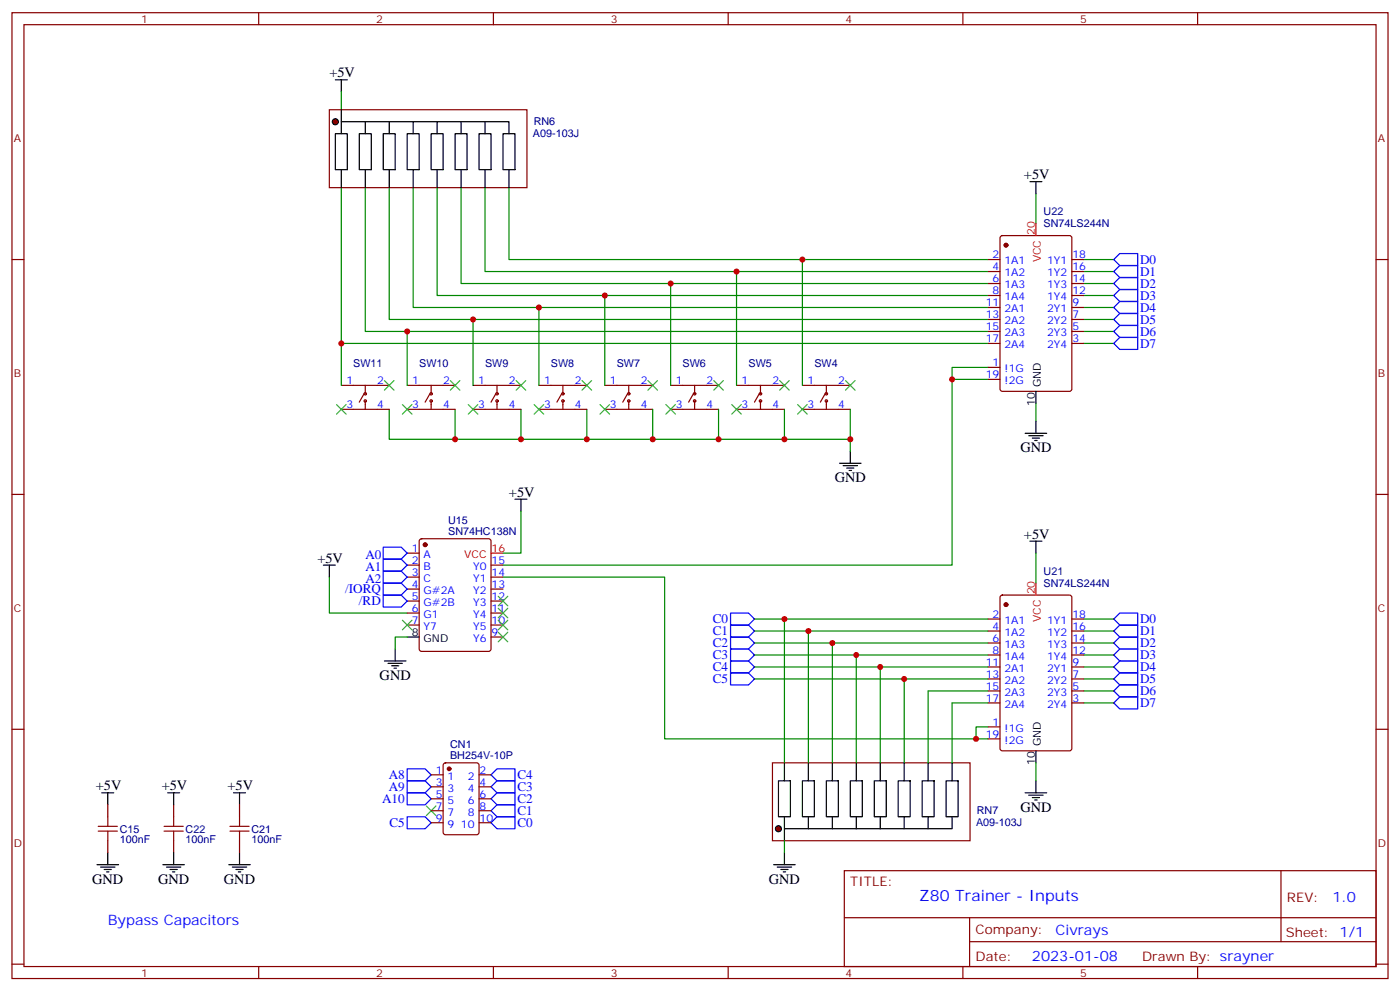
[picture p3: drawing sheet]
<svg xmlns="http://www.w3.org/2000/svg" width="412mm" height="292mm" viewBox="0 0 412 292" stroke-linecap="round" stroke-linejoin="round" font-family="sans-serif">
<g fill="none" stroke="#870000" stroke-width=".35">
<path d="M3.5 3.7h405.4v284.4h-405.4zM7.1 7.3h398.2v277.3h-398.2zM76.2 3.7v3.6M145.3 3.7v3.6M214.5 3.7v3.6M283.6 3.7v3.6M352.8 3.7v3.6M3.5 76.4h3.6M291 76.4h3.6M291 79.9h3.6M294.8 69.6l.5-.2h19.7l.7 .4v44.7l-.4 .7h-20l-.7-.4v-44.7zM315.7 76.4h3.6"/>
<path d="M315.7 79.9h3.6M405.3 76.4h3.6M291 97.6h3.6M291 83.5h3.6M291 94.1h3.6M291 87h3.6M291 90.5h3.6M315.7 97.6h3.6M315.7 83.5h3.6M315.7 94.1h3.6M315.7 87h3.6M315.7 90.5h3.6"/>
<path d="M100.5 113.5h14.2M107.2 115.9l-1.4 2.5M107.6 113.5v2.4M107.6 118v2.5M119.9 113.5h14.2M126.6 115.9l-1.4 2.5M127 113.5v2.4M127 118v2.5M139.3 113.5h14.2M146 115.9l-1.4 2.5M146.4 113.5v2.4M146.4 118v2.5"/>
<path d="M158.7 113.5h14.2M165.5 115.9l-1.5 2.5M165.8 113.5v2.4M165.8 118v2.5M178.2 113.5h14.1M184.9 115.9l-1.5 2.5M185.2 113.5v2.4M185.2 118v2.5M197.6 113.5h14.1M204.3 115.9l-1.5 2.5M204.6 113.5v2.4M204.6 118v2.5"/>
<path d="M217 113.5h14.1M223.7 115.9l-1.5 2.5M224 113.5v2.4M224 118v2.5M236.4 113.5h14.1M243.1 115.9l-1.4 2.5M243.4 113.5v2.4M243.4 118v2.5M291 108.2h3.6M291 101.1h3.6M291 111.7h3.6M315.7 101.1h3.6"/>
<path d="M100.5 120.5h14.2M119.9 120.5h14.2M139.3 120.5h14.2M158.7 120.5h14.2M178.2 120.5h14.1M197.6 120.5h14.1M217 120.5h14.1M236.4 120.5h14.1M3.5 145.6h3.6M123.7 158.8l.5-.2h19.7l.7 .4v32.1l-.4 .6-20 .1-.7-.5v-32zM405.3 145.6h3.6M119.9 162.8h3.6"/>
<path d="M119.9 166.4h3.6M119.9 169.9h3.6M119.9 173.4h3.6M119.9 177h3.6M144.6 166.4h3.6M144.6 169.9h3.6M144.6 173.4h3.6M144.6 177h3.6M294.8 175.4l.5-.2h19.7l.7 .4v44.7l-.4 .7-20 .1-.7-.5v-44.7zM119.9 180.5h3.6M119.9 184h3.6M144.6 180.5h3.6"/>
<path d="M144.6 184h3.6M144.6 187.5h3.6M291 182.2h3.6M291 185.8h3.6M291 189.3h3.6M291 199.9h3.6M291 192.8h3.6M291 196.4h3.6M315.7 182.2h3.6M315.7 185.8h3.6M315.7 189.3h3.6M315.7 199.9h3.6"/>
<path d="M315.7 192.8h3.6M315.7 196.4h3.6M3.5 214.7h3.6M291 214h3.6M291 206.9h3.6M291 203.4h3.6M291 217.5h3.6M315.7 206.9h3.6M315.7 203.4h3.6M405.3 214.7h3.6M51.2 236.9v3.6M127 228.1h3.5"/>
<path d="M127 231.6h3.5M127 238.7h3.5M127 235.2h3.5M130.8 224.8l.4-.2h9.2l.7 .4v20l-.5 .7h-9.4l-.6-.4-.1-20zM141.1 228.1h3.5M141.1 231.6h3.5M141.1 238.7h3.5M141.1 235.2h3.5M227.5 224.6h58.3v22.9h-58.3zM51.2 247.5v3.5M127 242.2h3.5M141.1 242.2h3.5"/>
<path d="M248.7 256.3h156.6v28.3h-156.6zM377.3 256.4v20.8M248.7 270.2h156.5M285.6 277.2h119.6M285.6 270.2v14.1M3.5 283.8h3.6M76.2 284.6v3.5M145.3 284.6v3.5M214.5 284.6v3.5M283.6 284.6v3.5M352.8 284.6v3.5M405.3 283.8h3.6"/>
<circle cx="107.6" cy="115.9" r=".35"/>
<circle cx="107.6" cy="118" r=".35"/>
<circle cx="127" cy="115.9" r=".35"/>
<circle cx="127" cy="118" r=".35"/>
<circle cx="146.4" cy="115.9" r=".35"/>
<circle cx="146.4" cy="118" r=".35"/>
<circle cx="165.8" cy="115.9" r=".35"/>
<circle cx="165.8" cy="118" r=".35"/>
<circle cx="185.2" cy="118" r=".35"/>
<circle cx="185.2" cy="115.9" r=".35"/>
<circle cx="204.6" cy="118" r=".35"/>
<circle cx="204.6" cy="115.9" r=".35"/>
<circle cx="224" cy="118" r=".35"/>
<circle cx="224" cy="115.9" r=".35"/>
<circle cx="243.4" cy="115.9" r=".35"/>
<circle cx="243.4" cy="118" r=".35"/>
</g>
<g fill="none" stroke="#000" stroke-width=".35">
<path d="M98.8 23.5h3.5M100.5 23.5v3.5M303.4 53.5h3.5M305.2 53.5v3.5M305.2 115.2v3.5M247.3 136.4h6.3M248.4 137.1h4.2M249.4 137.8h2.1M250.1 138.5h.7M250.5 132.9v3.5M302 127.6h6.3M303 128.3h4.3"/>
<path d="M304.1 129h2.1M304.8 129.7h.7M305.2 124v3.6M151.7 147h3.5M153.5 147v3.5M303.4 159.3h3.5M305.2 159.3v3.5M95.2 166.4h3.6M97 166.4v3.5M113.2 194.6h6.4M114.3 195.3h4.2M115.4 196h2.1"/>
<path d="M116.1 196.7h.7M116.4 191.1v3.5M119.9 187.5h3.6M49.4 233.4h3.5M51.2 233.4v3.5M229.3 229.9h3.5v10.6h-3.5zM231.1 224.6v5.3M236.4 229.9h3.5v10.6h-3.5zM238.1 224.6v5.3M243.4 229.9h3.5v10.6h-3.5zM245.2 224.6v5.3M250.5 229.9h3.5v10.6h-3.5z"/>
<path d="M252.2 224.6v5.3M257.5 229.9h3.6v10.6h-3.6zM259.3 224.6v5.3M264.6 229.9h3.5v10.6h-3.5zM266.3 224.6v5.3M271.6 229.9h3.6v10.6h-3.6zM273.4 224.6v5.3M278.7 229.9h3.5v10.6h-3.5zM280.5 224.6v5.3M302 233.4h6.3M303 234.1h4.3M304.1 234.8h2.1"/>
<path d="M304.8 235.5h.7M305.2 221.1v3.5M305.2 229.9v3.5M48 254.6h6.3M49 255.3h4.3M50.1 256h2.1M50.8 256.7h.7M51.2 251v3.6M231.1 240.5v7M238.1 240.5v3.5M245.2 240.5v3.5M252.2 240.5v3.5"/>
<path d="M259.3 240.5v3.5M266.3 240.5v3.5M273.4 240.5v3.5M280.5 240.5v3.5h-49.4"/>
</g>
<g fill="none" stroke="#008700" stroke-width=".35">
<path d="M100.5 27v5.3M100.5 55.2v58.3M107.6 55.2v42.4h12.3v15.9M114.7 55.2v38.9h24.6v19.4M121.7 55.2v35.3h37v23M128.8 55.2v31.8h49.4v26.5M135.8 55.2v28.3h61.8v30M142.9 55.2v24.7h74.1v33.6M149.9 55.2v21.2h86.5v37.1M305.2 57v8.8M217 79.9h74M236.4 76.4h54.6"/>
<path d="M319.3 76.4h8.8M319.3 79.9h8.8M119.9 97.6h171.1M139.3 94.1h151.7M158.7 90.5h132.3M178.2 87h112.8M197.6 83.5h93.4M319.3 97.6h8.8M319.3 94.1h8.8M319.3 90.5h8.8M319.3 83.5h8.8M319.3 87h8.8"/>
<path d="M100.5 101.1h190.5M280.5 111.7h10.5M291 108.2h-10.5v58.2h-132.3M305.2 118.7v5.3M319.3 101.1h8.8M114.7 120.5v8.8h19.4M134.1 120.5v8.8h19.4M153.5 120.5v8.8h19.4M172.9 120.5v8.8h19.4M192.3 120.5v8.8h19.4M211.7 120.5v8.8h19.4M231.1 120.5v8.8h19.4"/>
<path d="M250.5 120.5v12.4M153.5 150.5v12.3h-5.3M97 169.9v10.6h22.9M148.2 169.9h47.6v47.6h95.2M305.2 162.8v8.9M119.9 187.5h-3.5v3.6M222.2 182.2h68.8M222.2 185.8h68.8M222.2 189.3h68.8M222.2 192.8h68.8M222.2 196.4h68.8M222.2 199.9h68.8"/>
<path d="M319.3 182.2h8.8M319.3 185.8h8.8M319.3 189.3h8.8M319.3 192.8h8.8M319.3 196.4h8.8M319.3 199.9h8.8M273.4 203.4h17.6M280.5 206.9h10.5M319.3 203.4h8.8M319.3 206.9h8.8M305.2 224.6v5.3"/>
</g>
<g fill="none" stroke="#00f" stroke-width=".35">
<path d="M328.1 76.4l1.7-1.8h5.3v3.6h-5.3zM329.8 78.2h5.3v3.5h-5.3l-1.7-1.8zM328.1 97.6l1.7-1.8h5.3v3.5h-5.3zM328.1 90.5l1.7-1.7h5.3v3.5h-5.3zM328.1 83.5l1.7-1.8h5.3v3.5h-5.3zM329.8 99.3h5.3v3.6h-5.3l-1.7-1.8zM329.8 92.3h5.3v3.5h-5.3l-1.7-1.7zM329.8 85.2h5.3v3.6h-5.3l-1.7-1.8zM112.9 161.1h5.3l1.7 1.7-1.7 1.8h-5.3zM112.9 164.6h5.3l1.7 1.8-1.7 1.7h-5.3zM112.9 168.1h5.3l1.7 1.8-1.7 1.8h-5.3zM112.9 171.7h5.3l1.7 1.7-1.7 1.8h-5.3z"/>
<path d="M112.9 175.2h5.3l1.7 1.8-1.7 1.7h-5.3zM215.2 180.5h5.3l1.7 1.7-1.7 1.8h-5.3zM215.2 184h5.3l1.7 1.8-1.7 1.7h-5.3zM215.2 187.5h5.3l1.7 1.8-1.7 1.8h-5.3zM215.2 191.1h5.3l1.7 1.7-1.7 1.8h-5.3zM215.2 194.6h5.3l1.7 1.8-1.7 1.7h-5.3zM215.2 198.1h5.3l1.7 1.8-1.7 1.7h-5.3zM328.1 182.2l1.7-1.7h5.3v3.5h-5.3zM328.1 185.8l1.7-1.8h5.3v3.5h-5.3zM328.1 189.3l1.7-1.8h5.3v3.6h-5.3zM328.1 196.4l1.7-1.8h5.3v3.5h-5.3zM328.1 199.9l1.7-1.8h5.3v3.5h-5.3z"/>
<path d="M329.8 191.1h5.3v3.5h-5.3l-1.7-1.8zM328.1 206.9l1.7-1.7h5.3v3.5h-5.3zM329.8 201.6h5.3v3.6h-5.3l-1.7-1.8zM119.9 233.4h5.3l1.8 1.8-1.8 1.7h-5.3zM119.9 229.9h5.3l1.8 1.7-1.8 1.8h-5.3zM119.9 226.3h5.3l1.8 1.8-1.8 1.8h-5.3zM144.6 228.1l1.8-1.8h5.3v3.6h-5.3zM144.6 231.6l1.8-1.7h5.3v3.5h-5.3zM144.6 238.7l1.8-1.8h5.3v3.6h-5.3zM146.4 233.4h5.3v3.5h-5.3l-1.8-1.7zM119.9 240.5h5.3l1.8 1.7-1.8 1.8h-5.3zM144.6 242.2l1.8-1.7h5.3v3.5h-5.3z"/>
</g>
<g fill="#870000" stroke="#870000" stroke-width=".35">
<circle cx="296.3" cy="72.2" r=".53"/>
<circle cx="125.2" cy="160.4" r=".53"/>
<circle cx="296.3" cy="178" r=".53"/>
<circle cx="132.3" cy="226.3" r=".53"/>
</g>
<path d="M305.2 65.8v3.6M144.6 162.8h3.6M305.2 171.7v3.5" fill="none" stroke="#f00" stroke-width=".35"/>
<g fill="none" stroke="#3c3" stroke-width=".35">
<path d="M99.1 119.1l2.9 2.8M102 119.1l-2.9 2.8M113.2 112l2.9 2.9M116.1 112l-2.9 2.9M118.5 119.1l2.9 2.8M121.4 119.1l-2.9 2.8M132.6 112l2.9 2.9M135.5 112l-2.9 2.9M137.9 119.1l2.9 2.8M140.8 119.1l-2.9 2.8M152 112l2.9 2.9M154.9 112l-2.9 2.9"/>
<path d="M157.3 119.1l2.9 2.8M160.2 119.1l-2.9 2.8M171.4 112l2.9 2.9M174.3 112l-2.9 2.9M176.7 119.1l2.9 2.8M179.6 119.1l-2.9 2.8M190.9 112l2.8 2.9M193.7 112l-2.8 2.9M196.1 119.1l2.9 2.8M199 119.1l-2.9 2.8M210.3 112l2.8 2.9M213.1 112l-2.8 2.9"/>
<path d="M215.5 119.1l2.9 2.8M218.4 119.1l-2.9 2.8M229.7 112l2.8 2.9M232.5 112l-2.8 2.9M234.9 119.1l2.9 2.8M237.8 119.1l-2.9 2.8M249.1 112l2.8 2.9M251.9 112l-2.8 2.9M146.8 175.5l2.8 2.9M146.8 179.1l2.8 2.8M149.6 175.5l-2.8 2.9M149.6 179.1l-2.8 2.8"/>
<path d="M118.5 182.6l2.9 2.8M121.4 182.6l-2.9 2.8M146.8 182.6l2.8 2.8M146.8 186.1l2.8 2.8M149.6 182.6l-2.8 2.8M149.6 186.1l-2.8 2.8M125.6 237.3l2.8 2.8M128.4 237.3l-2.8 2.8"/>
</g>
<path d="M48.3 243.3h5.7M48.3 244.7h5.7M51.2 240.5v2.8M51.2 244.7v2.8" fill="none" stroke="#a10000" stroke-width=".35"/>
<circle cx="229.3" cy="244" r=".88" fill="#870000" stroke="#000" stroke-width=".35"/>
<path d="M231.1 182.2v42.4M238.1 185.8v38.8M245.2 189.3v35.3M252.2 192.8v31.8M259.3 196.4v28.2M266.3 199.9v24.7M273.4 203.4v21.2M280.5 206.9v17.7M291 214h-3.5v3.5" fill="none" stroke="#008700" stroke-width=".35"/>
<g fill="none" stroke="#000" stroke-width=".35">
<path d="M98.8 39.4h3.5v10.6h-3.5zM100.5 35.8h49.4v3.6M100.5 32.3v7.1M105.8 39.4h3.6v10.6h-3.6zM107.6 35.8v3.6M112.9 39.4h3.5v10.6h-3.5zM114.7 35.8v3.6M119.9 39.4h3.6v10.6h-3.6zM121.7 35.8v3.6M127 39.4h3.5v10.6h-3.5zM128.8 35.8v3.6M134.1 39.4h3.5v10.6h-3.5z"/>
<path d="M135.8 35.8v3.6M141.1 39.4h3.5v10.6h-3.5zM142.9 35.8v3.6M148.2 39.4h3.5v10.6h-3.5zM100.5 50v5.2M107.6 50v5.2M114.7 50v5.2M121.7 50v5.2M128.8 50v5.2M135.8 50v5.2M142.9 50v5.2M149.9 50v5.2"/>
<path d="M30 233.4h3.5M31.7 233.4v3.5M68.8 233.4h3.5M70.6 233.4v3.5M28.6 254.6h6.3M29.6 255.3h4.3M30.7 256h2.1M31.4 256.7h.7M31.7 251v3.6M67.4 254.6h6.3M68.4 255.3h4.3M69.5 256h2.1"/>
<path d="M70.2 256.7h.7M70.6 251v3.6M227.9 254.6h6.3M229 255.3h4.2M230 256h2.1M230.7 256.7h.7M231.1 251v3.6"/>
</g>
<path d="M28.9 243.3h5.7M28.9 244.7h5.7M31.7 240.5v2.8M31.7 244.7v2.8M67.7 243.3h5.7M67.7 244.7h5.7M70.6 240.5v2.8M70.6 244.7v2.8" fill="none" stroke="#a10000" stroke-width=".35"/>
<path d="M97 32.3h58.2v22.9h-58.2zM31.7 236.9v3.6M70.6 236.9v3.6M31.7 247.5v3.5M70.6 247.5v3.5" fill="none" stroke="#870000" stroke-width=".35"/>
<circle cx="98.8" cy="35.8" r=".88" fill="#870000" stroke="#000" stroke-width=".35"/>
<path d="M231.1 247.5v3.5" fill="none" stroke="#008700" stroke-width=".35"/>
<g fill="#c00">
<circle cx="172.9" cy="129.3" r=".88"/>
<circle cx="192.3" cy="129.3" r=".88"/>
<circle cx="250.5" cy="129.3" r=".88"/>
<circle cx="231.1" cy="129.3" r=".88"/>
<circle cx="211.7" cy="129.3" r=".88"/>
<circle cx="134.1" cy="129.3" r=".88"/>
<circle cx="153.5" cy="129.3" r=".88"/>
<circle cx="280.5" cy="111.7" r=".88"/>
<circle cx="100.5" cy="101.1" r=".88"/>
<circle cx="119.9" cy="97.6" r=".88"/>
<circle cx="139.3" cy="94.1" r=".88"/>
<circle cx="158.8" cy="90.5" r=".88"/>
<circle cx="236.4" cy="76.4" r=".88"/>
<circle cx="217" cy="79.9" r=".88"/>
<circle cx="197.6" cy="83.5" r=".88"/>
<circle cx="178.2" cy="87" r=".88"/>
<circle cx="231.1" cy="182.2" r=".88"/>
<circle cx="238.1" cy="185.8" r=".88"/>
<circle cx="245.2" cy="189.3" r=".88"/>
<circle cx="252.2" cy="192.8" r=".88"/>
<circle cx="259.3" cy="196.4" r=".88"/>
<circle cx="266.3" cy="199.9" r=".88"/>
<circle cx="287.5" cy="217.5" r=".88"/>
</g>
<text font-size="4.6" fill="#00f" x="270.8" y="265.4">Z80 Trainer - Inputs</text>
<g font-size="4.2">
<text x="97" y="22.8">+5V</text>
<text x="301.6" y="52.8">+5V</text>
<text x="300.6" y="133.2">GND</text>
<text x="245.9" y="142">GND</text>
<text x="149.9" y="146.3">+5V</text>
<text x="301.6" y="158.6">+5V</text>
<text x="93.5" y="165.7">+5V</text>
<text x="111.8" y="200.2">GND</text>
<text x="28.2" y="232.7">+5V</text>
<text x="47.6" y="232.7">+5V</text>
<text x="67" y="232.7">+5V</text>
<text x="300.6" y="239">GND</text>
<text x="27.2" y="260.2">GND</text>
<text x="46.6" y="260.2">GND</text>
<text x="66" y="260.2">GND</text>
<text x="226.5" y="260.2">GND</text>
</g>
<g font-size="4.2" fill="#00f">
<text x="392.5" y="265.6">1.0</text>
<text x="31.7" y="272.2">Bypass Capacitors</text>
<text x="310.9" y="275.2">Civrays</text>
<text x="304" y="283">2023-01-08</text>
</g>
<g font-size="3.9" fill="#00f">
<text x="335.8" y="77.6">D0</text>
<text x="335.8" y="81.2">D1</text>
<text x="335.8" y="88.2">D3</text>
<text x="335.8" y="84.7">D2</text>
<text x="335.8" y="95.2">D5</text>
<text x="335.8" y="91.7">D4</text>
<text x="335.8" y="98.8">D6</text>
<text x="335.8" y="102.3">D7</text>
<text x="107.6" y="164.6">A0</text>
<text x="107.6" y="168.1">A1</text>
<text x="107.6" y="171.7">A2</text>
<text x="101.7" y="174.7">/IORQ</text>
<text x="105.7" y="178.2">/RD</text>
<text x="210" y="183.5">C0</text>
<text x="335.8" y="183.5">D0</text>
<text x="210" y="187">C1</text>
<text x="210" y="190.6">C2</text>
<text x="335.8" y="187">D1</text>
<text x="335.8" y="190.5">D2</text>
<text x="210" y="194.1">C3</text>
<text x="210" y="197.6">C4</text>
<text x="335.8" y="194">D3</text>
<text x="335.8" y="197.6">D4</text>
<text x="210" y="201.2">C5</text>
<text x="335.8" y="201.1">D5</text>
<text x="335.8" y="204.6">D6</text>
<text x="335.8" y="208.1">D7</text>
<text x="114.5" y="232.9">A9</text>
<text x="114.5" y="229.4">A8</text>
<text x="152.4" y="229.3">C4</text>
<text x="152.4" y="232.9">C3</text>
<text x="112.6" y="236.4">A10</text>
<text x="152.4" y="236.4">C2</text>
<text x="152.4" y="239.9">C1</text>
<text x="114.7" y="243.5">C5</text>
<text x="152.4" y="243.4">C0</text>
</g>
<g font-size="3.9" fill="#800">
<text x="250.5" y="260.9">TITLE:</text>
<text x="379.1" y="265.6">REV:</text>
<text x="287.4" y="275.1">Company:</text>
<text x="378.7" y="275.7">Sheet: 1/1</text>
<text x="287.4" y="282.8">Date:</text>
<text x="336.4" y="282.9">Drawn By: srayner</text>
</g>
<g font-size="3.2" fill="#800">
<text x="41.6" y="6.7">1</text>
<text x="110.8" y="6.7">2</text>
<text x="179.9" y="6.7">3</text>
<text x="249.1" y="6.7">4</text>
<text x="318.2" y="6.7">5</text>
<text x="4.1" y="41.8">A</text>
<text x="405.9" y="41.8">A</text>
<text x="4.1" y="111">B</text>
<text x="405.9" y="111">B</text>
<text x="4.1" y="180.1">C</text>
<text x="405.9" y="180.1">C</text>
<text x="4.1" y="249.3">D</text>
<text x="405.9" y="249.3">D</text>
<text x="41.6" y="287.5">1</text>
<text x="110.8" y="287.5">2</text>
<text x="179.9" y="287.5">3</text>
<text x="249.1" y="287.5">4</text>
<text x="318.2" y="287.5">5</text>
</g>
<g font-size="3.2" fill="#000080">
<text x="157" y="40.4">A09-103J</text>
<text x="157.2" y="36.9">RN6</text>
<text x="307.4" y="63.4">U22</text>
<text x="307.4" y="66.9">SN74LS244N</text>
<text x="104.1" y="108.2">SW11</text>
<text x="123.5" y="108.2">SW10</text>
<text x="142.9" y="108.2">SW9</text>
<text x="162.3" y="108.2">SW8</text>
<text x="181.7" y="108.2">SW7</text>
<text x="201.1" y="108.2">SW6</text>
<text x="220.5" y="108.2">SW5</text>
<text x="239.9" y="108.2">SW4</text>
<text x="132" y="154.3">U15</text>
<text x="132" y="157.6">SN74HC138N</text>
<text x="307.4" y="169.3">U21</text>
<text x="307.4" y="172.8">SN74LS244N</text>
<text x="132.6" y="220.1">CN1</text>
<text x="132.6" y="223.3">BH254V-10P</text>
<text x="287.8" y="239.8">RN7</text>
<text x="35.3" y="245.2">C15</text>
<text x="54.7" y="245.2">C22</text>
<text x="74.1" y="245.2">C21</text>
<text x="287.5" y="243.3">A09-103J</text>
<text x="35.3" y="248.2">100nF</text>
<text x="54.7" y="248.2">100nF</text>
<text x="74.1" y="248.2">100nF</text>
</g>
<g font-size="3.2" fill="#f00">
<text x="304.8" y="69.2" transform="rotate(-90 304.8 69.2)">20</text>
<text x="306.6" y="77.3" transform="rotate(-90 306.6 77.3)">VCC</text>
<text x="136.7" y="164.3">VCC</text>
<text x="144.8" y="162.5">16</text>
<text x="304.8" y="175" transform="rotate(-90 304.8 175)">20</text>
<text x="306.6" y="183.1" transform="rotate(-90 306.6 183.1)">VCC</text>
</g>
<g font-size="3.2" fill="#00f">
<text x="292.4" y="76.1">2</text>
<text x="295.9" y="77.8">1A1</text>
<text x="308.4" y="77.8">1Y1</text>
<text x="315.9" y="76.1">18</text>
<text x="292.4" y="79.6">4</text>
<text x="292.4" y="83.1">6</text>
<text x="295.9" y="81.4">1A2</text>
<text x="308.4" y="81.4">1Y2</text>
<text x="315.9" y="83.1">14</text>
<text x="315.9" y="79.6">16</text>
<text x="292.4" y="86.6">8</text>
<text x="295.9" y="84.9">1A3</text>
<text x="295.9" y="88.4">1A4</text>
<text x="308.4" y="88.4">1Y4</text>
<text x="308.4" y="84.9">1Y3</text>
<text x="315.9" y="86.6">12</text>
<text x="290.4" y="90.2">11</text>
<text x="290.4" y="93.7">13</text>
<text x="295.9" y="91.9">2A1</text>
<text x="295.9" y="95.5">2A2</text>
<text x="308.4" y="95.5">2Y2</text>
<text x="308.4" y="91.9">2Y1</text>
<text x="315.9" y="93.7">7</text>
<text x="315.9" y="90.2">9</text>
<text x="290.4" y="97.2">15</text>
<text x="290.4" y="100.8">17</text>
<text x="295.9" y="99">2A3</text>
<text x="308.4" y="99">2Y3</text>
<text x="315.9" y="100.8">3</text>
<text x="315.9" y="97.2">5</text>
<text x="292.4" y="107.8">1</text>
<text x="295.9" y="102.5">2A4</text>
<text x="308.4" y="102.5">2Y4</text>
<text x="102.1" y="113.1">1</text>
<text x="111.1" y="113.1">2</text>
<text x="121.5" y="113.1">1</text>
<text x="130.5" y="113.1">2</text>
<text x="140.9" y="113.1">1</text>
<text x="149.9" y="113.1">2</text>
<text x="160.3" y="113.1">1</text>
<text x="169.3" y="113.1">2</text>
<text x="179.7" y="113.1">1</text>
<text x="188.7" y="113.1">2</text>
<text x="199.1" y="113.1">1</text>
<text x="208.1" y="113.1">2</text>
<text x="218.5" y="113.1">1</text>
<text x="227.5" y="113.1">2</text>
<text x="237.9" y="113.1">1</text>
<text x="246.9" y="113.1">2</text>
<text x="290.4" y="111.3">19</text>
<text x="295.9" y="109.6">!1G</text>
<text x="295.9" y="113.1">!2G</text>
<text x="102.1" y="120.2">3</text>
<text x="111.1" y="120.2">4</text>
<text x="121.5" y="120.2">3</text>
<text x="130.5" y="120.2">4</text>
<text x="140.9" y="120.2">3</text>
<text x="149.9" y="120.2">4</text>
<text x="160.3" y="120.2">3</text>
<text x="169.3" y="120.2">4</text>
<text x="179.7" y="120.2">3</text>
<text x="188.7" y="120.2">4</text>
<text x="199.1" y="120.2">3</text>
<text x="208.1" y="120.2">4</text>
<text x="218.5" y="120.2">3</text>
<text x="227.5" y="120.2">4</text>
<text x="237.9" y="120.2">3</text>
<text x="246.9" y="120.2">4</text>
<text x="121.3" y="162.5">1</text>
<text x="121.3" y="166">2</text>
<text x="124.8" y="164.3">A</text>
<text x="124.8" y="167.8">B</text>
<text x="139.4" y="167.8">Y0</text>
<text x="144.8" y="166">15</text>
<text x="121.3" y="169.5">3</text>
<text x="121.3" y="173.1">4</text>
<text x="124.8" y="171.3">C</text>
<text x="139.4" y="171.3">Y1</text>
<text x="144.8" y="173.1">13</text>
<text x="144.8" y="169.5">14</text>
<text x="121.3" y="176.6">5</text>
<text x="124.8" y="174.8">G#2A</text>
<text x="124.8" y="178.4">G#2B</text>
<text x="139.4" y="178.4">Y3</text>
<text x="139.4" y="174.8">Y2</text>
<text x="144.8" y="176.6">12</text>
<text x="121.3" y="180.1">6</text>
<text x="121.3" y="183.7">7</text>
<text x="124.8" y="181.9">G1</text>
<text x="124.8" y="185.4">Y7</text>
<text x="139.4" y="185.4">Y5</text>
<text x="139.4" y="181.9">Y4</text>
<text x="144.8" y="183.7">10</text>
<text x="144.8" y="180.1">11</text>
<text x="292.4" y="181.9">2</text>
<text x="292.4" y="185.4">4</text>
<text x="295.9" y="183.7">1A1</text>
<text x="308.4" y="183.7">1Y1</text>
<text x="315.9" y="185.4">16</text>
<text x="315.9" y="181.9">18</text>
<text x="139.4" y="188.9">Y6</text>
<text x="144.8" y="187.2">9</text>
<text x="292.4" y="188.9">6</text>
<text x="295.9" y="187.2">1A2</text>
<text x="295.9" y="190.7">1A3</text>
<text x="308.4" y="190.7">1Y3</text>
<text x="308.4" y="187.2">1Y2</text>
<text x="315.9" y="188.9">14</text>
<text x="290.4" y="196">11</text>
<text x="292.4" y="192.5">8</text>
<text x="295.9" y="194.2">1A4</text>
<text x="295.9" y="197.8">2A1</text>
<text x="308.4" y="197.8">2Y1</text>
<text x="308.4" y="194.2">1Y4</text>
<text x="315.9" y="196">9</text>
<text x="315.9" y="192.5">12</text>
<text x="290.4" y="199.5">13</text>
<text x="290.4" y="203.1">15</text>
<text x="295.9" y="201.3">2A2</text>
<text x="308.4" y="201.3">2Y2</text>
<text x="315.9" y="203.1">5</text>
<text x="315.9" y="199.5">7</text>
<text x="290.4" y="206.6">17</text>
<text x="295.9" y="204.8">2A3</text>
<text x="295.9" y="208.4">2A4</text>
<text x="308.4" y="208.4">2Y4</text>
<text x="308.4" y="204.8">2Y3</text>
<text x="315.9" y="206.6">3</text>
<text x="292.4" y="213.6">1</text>
<text x="295.9" y="215.4">!1G</text>
<text x="290.4" y="217.2">19</text>
<text x="295.9" y="218.9">!2G</text>
<text x="128.3" y="227.8">1</text>
<text x="141.3" y="227.8">2</text>
<text x="128.3" y="231.3">3</text>
<text x="131.8" y="229.5">1</text>
<text x="131.8" y="233">3</text>
<text x="137.8" y="233">4</text>
<text x="137.8" y="229.5">2</text>
<text x="141.3" y="231.3">4</text>
<text x="128.3" y="234.8">5</text>
<text x="128.3" y="238.3">7</text>
<text x="131.8" y="236.6">5</text>
<text x="137.8" y="236.6">6</text>
<text x="141.3" y="238.3">8</text>
<text x="141.3" y="234.8">6</text>
<text x="128.3" y="241.9">9</text>
<text x="131.8" y="240.1">7</text>
<text x="131.8" y="243.6">9</text>
<text x="135.8" y="243.6">10</text>
<text x="137.8" y="240.1">8</text>
<text x="141.3" y="241.9">10</text>
</g>
<g font-size="3.2">
<text x="306.6" y="113.9" transform="rotate(-90 306.6 113.9)">GND</text>
<text x="304.8" y="119.4" transform="rotate(-90 304.8 119.4)">10</text>
<text x="121.3" y="187.2">8</text>
<text x="124.8" y="188.9">GND</text>
<text x="306.6" y="219.7" transform="rotate(-90 306.6 219.7)">GND</text>
<text x="304.8" y="225.3" transform="rotate(-90 304.8 225.3)">10</text>
</g>
</svg>
